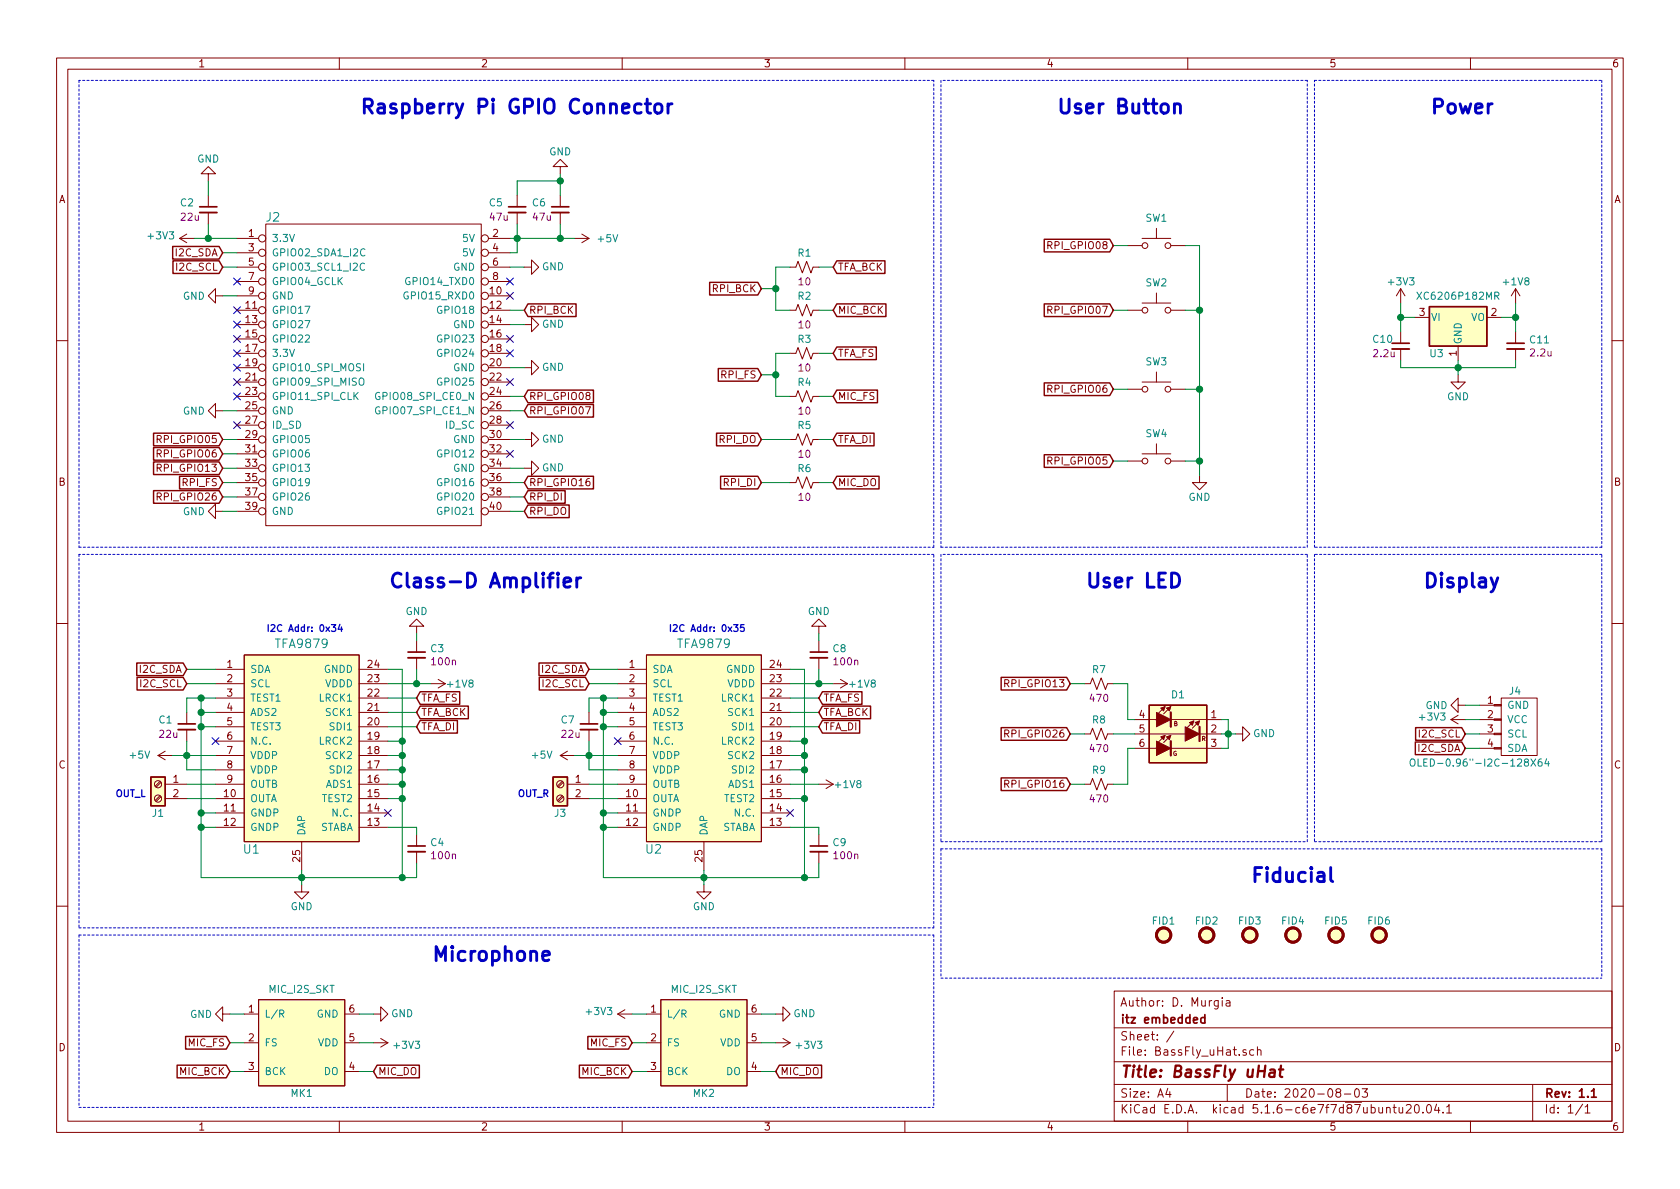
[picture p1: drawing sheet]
<svg xmlns="http://www.w3.org/2000/svg" width="297mm" height="210mm" viewBox="0 0 297 210" stroke-linecap="round" stroke-linejoin="round" font-family="sans-serif">
<g fill="none" stroke="#840000" stroke-width=".18">
<path d="M10 10.3h277v189.9h-277zM12 12.2h273v186.1h-273zM60 10.3v1.9M110 10.3v1.9M160 10.3v1.9M210 10.3v1.9M260 10.3v1.9M36.8 30.7h1.3l-1.3-1.2-1.2 1.2h1.2v1.3M36.8 34.5v2.1M36.8 37.6v2M47 39.6h38.1v53.4h-38.1zM91.4 34.5v2.1"/>
<path d="M91.4 37.6v2M99.1 29.5h1.2l-1.2-1.3-1.3 1.3h1.3v1.2M99.1 34.5v2.1M99.1 37.6v2M31.7 42.2h2.6M31.7 42.2l1.3 .7M33 41.4l-1.3 .8M38.1 52.3v-1.3l-1.3 1.3 1.3 1.3v-1.3h1.3M41.9 42.2h3.8M41.9 52.3h3.8M41.9 54.9h3.8M41.9 57.4h3.8"/>
<path d="M41.9 59.9h3.8M41.9 44.7h3.8M41.9 47.2h3.8M41.9 49.8h3.8M86.4 42.2h3.8M86.4 52.3h3.8M86.4 54.9h3.8M86.4 57.4h3.8M86.4 59.9h3.8M86.4 44.7h3.8M86.4 47.2h3.8M86.4 49.8h3.8"/>
<path d="M92.7 47.2h1.3v-1.2l1.2 1.2-1.2 1.3v-1.3M92.7 57.4h1.3v-1.3l1.2 1.3-1.2 1.3v-1.3M101.6 42.2h2.5M102.9 41.4l1.2 .8M104.1 42.2l-1.2 .7M139.7 54.9h1l.4-1.1 .8 2.1 .7-2.1 .8 2.1 .4-1h1M139.7 47.2h1l.4-1 .8 2.1 .7-2.1 .8 2.1 .4-1.1h1M185.3 43.4l.6-.1 .1-.2-.1-.3-.1-.1h-.5v1.3M185.3 54.8h.6l.1-.2-.1-.3-.1-.2h-.5v1.3M199.4 54.9h2.5M199.4 43.4h2.5M201.9 42.2h5.1"/>
<path d="M201.9 53.6h5.1M204.5 40.4v1.8M204.5 51.8v1.8M207 54.9h2.5M207 43.4h2.5M247.6 51l-.7 1.3M247.6 51v2.6M247.6 58.7v2M247.6 51l.8 1.3M250.2 56.1h2.5M262.9 56.1h2.5M268 51l-.8 1.3"/>
<path d="M268 51v2.6M268 58.7v2M268 51l.7 1.3M10 60.2h2M27.8 77.7l.6-.1 .1-.2-.1-.3-.1-.1h-.5v1.3M38.1 72.6v-1.2l-1.3 1.2 1.3 1.3v-1.3h1.3M41.9 62.5h3.8M41.9 65h3.8M41.9 67.6h3.8M41.9 70.1h3.8M41.9 72.6h3.8M41.9 75.2h3.8"/>
<path d="M41.9 77.7h3.8M86.4 62.5h3.8M86.4 65h3.8M86.4 67.6h3.8M86.4 70.1h3.8M86.4 72.6h3.8M86.4 75.2h3.8M86.4 77.7h3.8M92.7 65h1.3v-1.3l1.2 1.3-1.2 1.3v-1.3M92.7 77.7h1.3v-1.3l1.2 1.3-1.2 1.3v-1.3M103.5 71.9h.9l-.6 1.3M139.7 70.1h1l.4-1 .8 2 .7-2 .8 2 .4-1h1"/>
<path d="M139.7 62.5h1l.4-1 .8 2 .7-2 .8 2 .4-1h1M139.7 77.7h1l.4-1 .8 2 .7-2 .8 2 .4-1h1M185.3 68.8l.6-.1 .1-.2-.1-.3-.1-.1h-.5v1.3M199.4 68.8h2.5M201.9 67.6h5.1M204.5 65.8v1.8M204.5 78.5v1.8M207 68.8h2.5M247.6 61.7v2M257.8 66.3v1.3h1.3l-1.3 1.2-1.3-1.2h1.3M257.8 61.2v2.5M268 61.7v2"/>
<path d="M285 60.2h2M27.8 82.7h.6l.1-.2-.1-.3-.1-.1h-.5v1.3M27.8 87.8h.6l.1-.2-.1-.3-.1-.1h-.5v1.2M27.8 80.2h.6l.1-.2-.1-.3-.1-.2h-.5v1.3M38.1 90.4v-1.3l-1.3 1.3 1.3 1.3v-1.3h1.3M41.9 80.3h3.8M41.9 82.8h3.8M41.9 85.3h3.8M41.9 87.9h3.8M41.9 90.4h3.8M86.4 80.3h3.8M86.4 82.8h3.8"/>
<path d="M86.4 85.3h3.8M86.4 87.9h3.8M86.4 90.4h3.8M92.7 82.8h1.3v-1.3l1.2 1.3-1.2 1.3v-1.3M139.7 85.3h1l.4-1 .8 2.1 .7-2.1 .8 2.1 .4-1.1h1M185.3 81.5l.6-.1 .1-.2-.1-.3-.1-.1h-.5v1.3M199.4 81.5h2.5M201.9 80.3h5.1M207 81.5h2.5M212.1 84.1v1.2h1.3l-1.3 1.3-1.3-1.3h1.3M10 110.3h2M38.1 118.4h5.1"/>
<path d="M43.2 115.8h20.3v33h-20.3zM63.5 118.4h5.1M73.7 110.7h1.2l-1.2-1.2-1.3 1.2h1.3v1.3M73.7 113.3v2M73.7 116.3v2.1M109.2 118.4h5.1M114.3 115.8h20.3v33h-20.3zM134.6 118.4h5.1M144.8 110.7h1.2l-1.2-1.2-1.3 1.2h1.3v1.3M144.8 113.3v2M144.8 116.3v2.1M285 110.3h2"/>
<path d="M27.9 133.6h2.6M27.9 133.6l1.3 .8M28.3 138.2l-.9 .8M28.5 138.3l-.9 .9M29.2 138.7h3.8M29.2 132.8l-1.3 .8M33 126v2M33 129v2.1M38.1 138.7h5.1M38.1 136.1h5.1M38.1 133.6h5.1M38.1 131.1h5.1"/>
<path d="M38.1 120.9h5.1M38.1 128.5h5.1M38.1 126h5.1M38.1 123.4h5.1M63.5 138.7h5.1M63.5 136.1h5.1M63.5 133.6h5.1M63.5 131.1h5.1M63.5 120.9h5.1M63.5 128.5h5.1M63.5 126h5.1M63.5 123.4h5.1"/>
<path d="M76.2 120.9h2.5M77.5 120.1l1.2 .8M78.7 120.9l-1.2 .8M99.1 133.6h2.5M99.1 133.6l1.2 .8M99.4 138.2l-.8 .8M99.6 138.3l-.9 .9M100.3 138.7h3.8M100.3 132.8l-1.2 .8M104.1 126v2M104.1 129v2.1M109.2 138.7h5.1"/>
<path d="M109.2 136.1h5.1M109.2 133.6h5.1M109.2 131.1h5.1M109.2 120.9h5.1M109.2 128.5h5.1M109.2 126h5.1M109.2 123.4h5.1M134.6 138.7h5.1M134.6 136.1h5.1M134.6 133.6h5.1M134.6 131.1h5.1M134.6 120.9h5.1"/>
<path d="M134.6 128.5h5.1M134.6 126h5.1M134.6 123.4h5.1M144.8 138.7h2.5M146 137.9l1.3 .8M147.3 120.9h2.6M147.3 138.7l-1.3 .7M148.6 120.1l1.3 .8M149.9 120.9l-1.3 .8M177.6 120.8h.7l.1-.2-.1-.3-.2-.1h-.5v1.3M177.6 138.6h.7l.1-.2-.1-.3-.2-.1h-.5v1.2M177.6 129.7h.7l.1-.2-.1-.3-.2-.1h-.5v1.2"/>
<path d="M191.8 120.9h1l.4-1 .7 2 .8-2 .8 2 .3-1h1M191.8 138.7h1l.4-1 .7 2 .8-2 .8 2 .3-1h1M191.8 129.8h1l.4-1 .7 2 .8-2 .8 2 .3-1h1M200.7 127.2h3.8M200.7 129.8h8.8M200.7 132.3h3.8M206 130l-1.3 1.3M206 125l-1.3 1.2M207 127.2h8.9M207 132.3h8.9M207 130l-1.3 1.3M207 125l-1.3 1.2"/>
<path d="M211.1 127.5l-1.3 1.3M212.1 129.8h3.8M212.1 127.5l-1.3 1.3M218.4 129.8h1.3v-1.3l1.3 1.3-1.3 1.3v-1.3M256.5 127.2l1.3 .8M256.5 127.2h2.6M257.8 124.7v-1.3l-1.3 1.3 1.3 1.3v-1.3h1.3M257.8 126.5l-1.3 .7M261.6 127.2h3.8M261.6 129.8h3.8M261.6 132.3h3.8M261.6 124.7h3.8"/>
<path d="M264.2 132.2h1.2v.3h-1.2zM264.2 129.7h1.2v.2h-1.2zM264.2 127.1h1.2v.3h-1.2zM264.2 124.6h1.2v.2h-1.2zM265.4 123.4h6.4v10.2h-6.4zM28.3 140.7l-.9 .8M28.5 140.9l-.9 .8M29.2 141.2h3.8M38.1 141.2h5.1M38.1 143.8h5.1M38.1 146.3h5.1M53.3 156.5v1.2h1.3l-1.3 1.3-1.2-1.3h1.2"/>
<path d="M53.3 148.8v5.1M63.5 141.2h5.1M63.5 143.8h5.1M63.5 146.3h5.1M73.7 147.6v2M73.7 150.6v2M99.4 140.7l-.8 .8M99.6 140.9l-.9 .8M100.3 141.2h3.8M109.2 141.2h5.1M109.2 143.8h5.1M109.2 146.3h5.1"/>
<path d="M124.5 156.5v1.2h1.2l-1.2 1.3-1.3-1.3h1.3M124.5 148.8v5.1M134.6 141.2h5.1M134.6 143.8h5.1M134.6 146.3h5.1M144.8 147.6v2M144.8 150.6v2M10 160.2h2M39.4 179.3v-1.3l-1.3 1.3 1.3 1.3v-1.3h1.2M43.2 179.3h2.5M45.7 176.8h15.3v15.2h-15.3zM61 179.3h2.5"/>
<path d="M66 179.3h1.3v-1.3l1.3 1.3-1.3 1.3v-1.3M109.2 179.3h2.6M109.2 179.3l1.3 .8M110.5 178.6l-1.3 .7M114.3 179.3h2.5M116.8 176.8h15.3v15.2h-15.3zM132.1 179.3h2.5M137.2 179.3h1.2v-1.3l1.3 1.3-1.3 1.3v-1.3M197 175.3h88v23h-88zM215.4 176.9v1.2l-.3 .3h-.3M215.4 177l-.4-.1-.3 .3 .1 .6 .2 .1 .4-.1M216.1 176.4v.2"/>
<path d="M216.1 176.9v1M216.8 177h.6l.1 .9M217.5 177.3l-.5 .1-.2 .2v.2l.2 .1 .5-.1M285 160.2h2M43.2 184.4h2.5M43.2 189.5h2.5M60 198.3v1.9M61 184.4h2.5M61 189.5h2.5M66 184.4h2.6M67.3 183.6l1.3 .8M68.6 184.4l-1.3 .8"/>
<path d="M110 198.3v1.9M114.3 184.4h2.5M114.3 189.5h2.5M132.1 184.4h2.5M132.1 189.5h2.5M137.2 184.4h2.5M138.4 183.6l1.3 .8M139.7 184.4l-1.3 .8M160 198.3v1.9M197 194.8h88M197 191.8h88M197 187.8h88"/>
<path d="M197 181.8h88M206.5 192.5l-.4 1h1M206.8 193v1M207.5 182.3l-1.2 2M210 198.3v1.9M217 191.8v3M220.3 185.7l-.3-.1-.2 .2v.2l.5 .2v.3h-.5M221.7 185.7l-.4-.1-.3 .3v.6l.3 .1 .4-.1M222.3 185.7l.2-.1 .4 .1 .1 .9M222.3 185.1v1.5M236.5 193.2l-.3-.3 .1-.2a.48 .48 0 0 1 .6-.1l.2 .2-.2 .3-.6 .1a.48 .48 0 0 0 0 .7l.2 .1 .5-.1 .1-.4-.3-.3M237.7 193.5h1.1"/>
<path d="M239.6 192.7l.4-.2a.94 .94 0 0 1 0 1.5 .82 .82 0 0 1-.4-1.3zM240.8 192.5h1l-.5 .6 .4 .1v.7l-.2 .1-.7-.1M245.2 196l.2-.2 .3 .1 .1 .9M246.3 195.8h.6M246.5 195.3v1.3l.4 .2M247.4 195.8v.9l.4 .1 .2-.1M248 195.8v1M248.6 195.5l.3-.2h.3l.3 .5-.9 1h.9M250.2 195.5l.4-.2a.94 .94 0 0 1 0 1.5l-.5-.3v-.6zM251.6 196.7v.1M252.4 195.4l.2-.1a.8 .8 0 0 1 .5 .8 .8 .8 0 0 1-.5 .7 1 1 0 0 1-.2-1.4zM254 195.2l-.4 1.1h1"/>
<path d="M254.4 195.8v1M255.1 196.7v.1M255.8 195.8l.4-.5v1.5M255.8 196.8h.8M260 198.3v1.9M271 191.8v6.5M279.8 195.2l-1.2 2M280.3 195.8l.4-.5v1.5M280.3 196.8h.8"/>
<circle cx="46.4" cy="57.4" r=".63"/>
<circle cx="46.4" cy="47.2" r=".63"/>
<circle cx="46.4" cy="54.9" r=".63"/>
<circle cx="46.4" cy="59.9" r=".63"/>
<circle cx="46.4" cy="42.2" r=".63"/>
<circle cx="46.4" cy="44.7" r=".63"/>
<circle cx="46.4" cy="49.8" r=".63"/>
<circle cx="46.4" cy="52.3" r=".63"/>
<circle cx="85.7" cy="57.4" r=".63"/>
<circle cx="85.7" cy="52.3" r=".63"/>
<circle cx="85.7" cy="44.7" r=".63"/>
<circle cx="85.7" cy="47.2" r=".63"/>
<circle cx="85.7" cy="54.9" r=".63"/>
<circle cx="85.7" cy="42.2" r=".63"/>
<circle cx="85.7" cy="59.9" r=".63"/>
<circle cx="85.7" cy="49.8" r=".63"/>
<circle cx="202.4" cy="54.9" r=".51"/>
<circle cx="202.4" cy="43.4" r=".51"/>
<circle cx="206.5" cy="43.4" r=".51"/>
<circle cx="206.5" cy="54.9" r=".51"/>
<circle cx="46.4" cy="77.7" r=".63"/>
<circle cx="46.4" cy="70.1" r=".63"/>
<circle cx="46.4" cy="72.6" r=".63"/>
<circle cx="46.4" cy="62.5" r=".63"/>
<circle cx="46.4" cy="65" r=".63"/>
<circle cx="46.4" cy="67.6" r=".63"/>
<circle cx="46.4" cy="75.2" r=".63"/>
<circle cx="85.7" cy="77.7" r=".63"/>
<circle cx="85.7" cy="75.2" r=".63"/>
<circle cx="85.7" cy="62.5" r=".63"/>
<circle cx="85.7" cy="65" r=".63"/>
<circle cx="85.7" cy="67.6" r=".63"/>
<circle cx="85.7" cy="70.1" r=".63"/>
<circle cx="85.7" cy="72.6" r=".63"/>
<circle cx="202.4" cy="68.8" r=".51"/>
<circle cx="206.5" cy="68.8" r=".51"/>
<circle cx="46.4" cy="85.3" r=".63"/>
<circle cx="46.4" cy="82.8" r=".63"/>
<circle cx="46.4" cy="87.9" r=".63"/>
<circle cx="46.4" cy="80.3" r=".63"/>
<circle cx="46.4" cy="90.4" r=".63"/>
<circle cx="85.7" cy="85.3" r=".63"/>
<circle cx="85.7" cy="82.8" r=".63"/>
<circle cx="85.7" cy="87.9" r=".63"/>
<circle cx="85.7" cy="90.4" r=".63"/>
<circle cx="85.7" cy="80.3" r=".63"/>
<circle cx="202.4" cy="81.5" r=".51"/>
<circle cx="206.5" cy="81.5" r=".51"/>
<circle cx="27.9" cy="138.7" r=".63"/>
<circle cx="99.1" cy="138.7" r=".63"/>
<circle cx="27.9" cy="141.2" r=".63"/>
<circle cx="99.1" cy="141.2" r=".63"/>
</g>
<g fill="none" stroke="#840000" stroke-width=".3">
<path d="M35.3 36.6h3.1M89.9 36.6h3.1M97.5 36.6h3.1M246.1 60.7h3.1M266.4 60.7h3.1M72.1 115.3h3.1M143.3 115.3h3M31.5 128h3M102.6 128h3.1M72.1 149.6h3.1M143.3 149.6h3M213 179.4v1.5"/>
<path d="M213 180l-.4-.1-.3 .3 .1 .6 .2 .1 .4-.1M281.4 193l.4-.5v1.5M281.4 194h.8"/>
</g>
<path d="M224.6 189.2h.7v1.2M225.4 189.6l-.7 .1a.4 .4 0 0 0-.3 .3 .4 .4 0 0 0 .2 .4l.7-.1M226.1 189.1h.8M226.5 188.4l-.2 1.8 .1 .1 .3 .1" fill="none" stroke="#840000" stroke-width=".41"/>
<path d="M35.3 37.6h3.1M89.9 37.6h3.1M97.5 37.6h3.1M246.1 61.7h3.1M266.4 61.7h3.1M72.1 116.3h3.1M143.3 116.3h3M31.5 129h3M102.6 129h3.1M72.1 150.6h3.1M143.3 150.6h3" fill="none" stroke="#840000" stroke-width=".33"/>
<g fill="#ffffc2" stroke="#ffffc2" stroke-width=".18">
<path d="M114.3 115.8h20.3v33h-20.3z"/>
<path d="M203.2 124.7h10.2v10.2h-10.2z"/>
<path d="M45.7 176.8h15.3v15.2h-15.3z"/>
<path d="M252.7 54.2h10.2v7h-10.2z"/>
<path d="M97.8 137.4h2.5v5.1h-2.5z"/>
<path d="M26.7 137.4h2.5v5.1h-2.5z"/>
<path d="M116.8 176.8h15.3v15.2h-15.3z"/>
<path d="M43.2 115.8h20.3v33h-20.3z"/>
<circle cx="213.4" cy="165.3" r="1.27"/>
<circle cx="205.7" cy="165.3" r="1.27"/>
<circle cx="221" cy="165.3" r="1.27"/>
<circle cx="243.8" cy="165.3" r="1.27"/>
<circle cx="236.2" cy="165.3" r="1.27"/>
<circle cx="228.6" cy="165.3" r="1.27"/>
</g>
<g fill="none" stroke="#840000" stroke-width=".51">
<circle cx="205.7" cy="165.3" r="1.27"/>
<circle cx="213.4" cy="165.3" r="1.27"/>
<circle cx="221" cy="165.3" r="1.27"/>
<circle cx="228.6" cy="165.3" r="1.27"/>
<circle cx="236.2" cy="165.3" r="1.27"/>
<circle cx="243.8" cy="165.3" r="1.27"/>
</g>
<g fill="none" stroke="#008484" stroke-width=".18">
<path d="M64.5 46.7a.6 .6 0 0 0-.9 .4 .6 .6 0 0 0 .6 .7l.3-.1M64.5 44.1a.6 .6 0 0 0-.8 .4 .6 .6 0 0 0 .6 .8l.2-.2M72.1 51.7a.59 .59 0 0 0-.7 .6 .59 .59 0 0 0 .7 .5l.1-.5h-.2M250.5 51.7l.9 1.2M251.4 51.7l-.9 1.2M264.3 52.3l.7-.1v-.4l-.2-.1h-.5v1.2M264.6 52.3l.4 .6M62.8 69.9l.5 .8M63.3 69.4l-.7 .7M63.6 67a.45 .45 0 0 1 .7 0 .88 .88 0 0 1-.3 1.1h-.3a1.07 1.07 0 0 1-.1-1.1zM64.3 64.3v1.3M67.1 69.5a.59 .59 0 0 0-.7 .5 .59 .59 0 0 0 .7 .6l.1-.5h-.3"/>
<path d="M67.1 72a.59 .59 0 0 0-.7 .6 .59 .59 0 0 0 .7 .5l.1-.4h-.3M249.5 134.3l.1-.1a.47 .47 0 0 1 .6 .4l-.1 .7-.2 .2-.4-.1a.93 .93 0 0 1 0-1.1zM250.7 134.2v1.3h.6M272.5 134.2l-.3 .1a.87 .87 0 0 0 0 1.2l.4-.1v-.6l-.4-.1-.2 .2M273.5 134.2l-.3 .8h.7M273.8 134.6v.9M49.5 179.3l.6-.1 .1-.2-.1-.3-.2-.1h-.4v1.3M49.8 179.3l.4 .6M120.6 179.3l.6-.1 .1-.2-.1-.3-.1-.1h-.5v1.3M120.9 179.3l.4 .6"/>
</g>
<g fill="none" stroke="#840000" stroke-width=".25">
<path d="M30.5 43.6h8.2l.7 1.1-.7 1.1h-8.2zM30.6 46.1h8.1l.7 1.1-.7 1.2h-8.1zM93.3 53.7h8.6v2.3h-8.6l-.6-1.1zM125.5 49.9h8.5l.6 1.1-.6 1.2h-8.5zM148 46.1h8.5v2.3h-8.5l-.7-1.2zM148 53.7h8.6v2.3h-8.6l-.7-1.1zM184.6 42.3h11.6l.6 1.1-.6 1.1h-11.6zM184.6 53.7h11.6l.6 1.2-.6 1.1h-11.6zM252.7 54.2h10.2v7h-10.2zM27.2 79.1h11.5l.7 1.2-.7 1.1h-11.5zM27.2 76.6h11.5l.7 1.1-.7 1.1h-11.5zM93.3 71.5h11.6v2.3h-11.6l-.6-1.2z"/>
<path d="M93.3 69h11.6v2.2h-11.6l-.6-1.1zM126.7 76.6h7.3l.6 1.1-.6 1.1h-7.3zM127 65.2h7l.6 1.1-.6 1.1h-7zM148 69h7.1v2.2h-7.1l-.7-1.1zM148 61.4h6.9v2.2h-6.9l-.7-1.1zM148 76.6h6.5v2.2h-6.5l-.7-1.1zM184.6 67.7h11.6l.6 1.1-.6 1.1h-11.6zM27.2 81.7h11.5l.7 1.1-.7 1.1h-11.5zM27.2 86.8h11.5l.7 1.1-.7 1.1h-11.5zM31.7 84.2h7l.7 1.1-.7 1.2h-7zM93.3 86.8h6.6v2.2h-6.6l-.6-1.1zM93.3 89.3h7.3v2.2h-7.3l-.6-1.1z"/>
<path d="M93.3 84.2h11.6v2.3h-11.6l-.6-1.2zM127.4 84.2h6.6l.6 1.1-.6 1.2h-6.6zM148 84.2h7.4v2.3h-7.4l-.7-1.2zM184.6 80.4h11.6l.6 1.1-.6 1.1h-11.6zM24.2 117.2h8.2l.6 1.2-.6 1.1h-8.2zM24.2 119.8h8.2l.6 1.1-.6 1.1h-8.2zM95.3 117.2h8.2l.6 1.2-.6 1.1h-8.2zM95.4 119.8h8.1l.6 1.1-.6 1.1h-8.1zM177 119.8h11.6l.6 1.1-.6 1.1h-11.6zM26.7 137.4h2.5v5.1h-2.5zM74.3 124.9h8.5v2.2h-8.5l-.6-1.1zM74.3 127.4h6.6v2.2h-6.6l-.6-1.1z"/>
<path d="M74.3 122.3h7v2.3h-7l-.6-1.2zM97.8 137.4h2.5v5.1h-2.5zM145.4 124.9h8.5v2.2h-8.5l-.6-1.1zM145.4 127.4h6.6v2.2h-6.6l-.6-1.1zM145.4 122.3h7v2.3h-7l-.6-1.2zM177 137.6h11.6l.6 1.1-.6 1.1h-11.6zM177 128.7h11.6l.6 1.1-.6 1.1h-11.6zM203.2 124.7h10.2v10.2h-10.2zM250.2 131.2h8.2l.7 1.1-.7 1.1h-8.2zM250.3 128.7h8.1l.7 1.1-.7 1.1h-8.1zM31.3 188.4h8.7l.6 1.1-.6 1.1h-8.7zM32.8 183.3h7.2l.6 1.1-.6 1.1h-7.2z"/>
<path d="M66.7 188.4h7.4v2.2h-7.4l-.7-1.1zM102.4 188.4h8.7l.7 1.1-.7 1.1h-8.7zM103.9 183.3h7.2l.7 1.1-.7 1.1h-7.2zM137.8 188.4h7.5v2.2h-7.5l-.6-1.1z"/>
</g>
<path d="M207 126v2.5M207 131.1v2.5M212.1 128.5v2.6" fill="none" stroke="#840000" stroke-width=".38"/>
<g fill="#840000" stroke="#840000" stroke-width=".18">
<path d="M211.3 127.8l.8-.3-.3 .8z"/>
<path d="M210.3 127.8l.8-.3-.3 .8z"/>
<path d="M209.5 128.5l2.6 1.3-2.6 1.3z"/>
<path d="M206.2 130.3l.8-.3-.2 .8z"/>
<path d="M206.2 125.2l.8-.2-.2 .7z"/>
<path d="M205.2 130.3l.8-.3-.3 .8z"/>
<path d="M205.2 125.2l.8-.2-.3 .7z"/>
<path d="M204.5 131.1l2.5 1.2-2.5 1.3z"/>
<path d="M204.5 126l2.5 1.2-2.5 1.3z"/>
</g>
<g fill="none" stroke="#0000c2" stroke-width=".18" stroke-dasharray=".4 .4">
<path d="M14 14.2v82.6M165.1 14.2h-151.1M166.4 14.2v82.6M231.1 14.2h-64.7M232.4 14.2h50.8M283.2 14.2v82.6M14 96.8h151.1M14 98v66.1M165.1 96.8v-82.6M165.1 98h-151.1M166.4 96.8h64.7M166.4 98v50.8"/>
<path d="M231.1 96.8v-82.6M231.1 98h-64.7M232.4 96.8v-82.6M232.4 98v50.8M283.2 96.8h-50.8M283.2 98h-50.8M166.4 150.1v22.9M166.4 150.1h116.8M166.4 148.8h64.7M231.1 148.8v-50.8M232.4 148.8h50.8M283.2 150.1v22.9"/>
<path d="M283.2 148.8v-50.8M14 164.1h151.1M14 165.3v30.5M14 165.3h151.1M165.1 165.3v30.5M165.1 164.1v-66.1M166.4 173h116.8M14 195.8h151.1"/>
</g>
<g fill="none" stroke="#008400" stroke-width=".18">
<path d="M36.8 32v2.5M36.8 39.6v2.6M91.4 39.6v5.1h-1.2M99.1 30.7v3.8M99.1 39.6v2.6M99.1 32h-7.7v2.5M34.3 42.2h7.6M39.4 47.2h2.5M39.4 44.7h2.5M39.4 52.3h2.5M90.2 54.9h2.5M90.2 47.2h2.5"/>
<path d="M90.2 42.2h11.4M90.2 57.4h2.5M134.6 51h2.6M139.7 47.2h-2.5v7.7h2.5M144.8 54.9h2.5M144.8 47.2h2.5M196.8 54.9h2.6M196.8 43.4h2.6M209.5 54.9h2.6M209.5 43.4h2.6v40.7M247.6 53.6v5.1M247.6 56.1h2.6"/>
<path d="M265.4 56.1h2.6M268 53.6v5.1M39.4 77.7h2.5M39.4 72.6h2.5M90.2 65h2.5M90.2 77.7h2.5M90.2 70.1h2.5M90.2 72.6h2.5M134.6 77.7h5.1M134.6 66.3h2.6M139.7 62.5h-2.5v7.6h2.5M144.8 77.7h2.5"/>
<path d="M144.8 70.1h2.5M144.8 62.5h2.5M196.8 68.8h2.6M209.5 68.8h2.6M247.6 63.7v1.3h20.4v-1.3M257.8 63.7v2.6M39.4 87.9h2.5M39.4 90.4h2.5M39.4 85.3h2.5M39.4 80.3h2.5M39.4 82.8h2.5M90.2 87.9h2.5"/>
<path d="M90.2 90.4h2.5M90.2 85.3h2.5M90.2 82.8h2.5M134.6 85.3h5.1M144.8 85.3h2.5M196.8 81.5h2.6M209.5 81.5h2.6M33 118.4h5.1M68.6 118.4h2.5v36.8M73.7 112v1.3M73.7 118.4v2.5M104.1 118.4h5.1"/>
<path d="M139.7 118.4h2.5v36.8M144.8 112v1.3M144.8 118.4v2.5M30.5 133.6h7.6M33 138.7h5.1M33 120.9h5.1M33 131.1v5h5.1M35.6 123.4v31.8h38.1v-2.6M35.6 126h2.5M35.6 128.5h2.5M38.1 123.4h-5.1v2.6M68.6 138.7h2.5"/>
<path d="M68.6 120.9h7.6M68.6 126h5.1M68.6 128.5h5.1M68.6 123.4h5.1M68.6 133.6h2.5M68.6 131.1h2.5M68.6 136.1h2.5M101.6 133.6h7.6M104.1 138.7h5.1M104.1 120.9h5.1M104.1 131.1v5h5.1M106.7 126h2.5"/>
<path d="M106.7 128.5h2.5M106.7 123.4v31.8h38.1v-2.6M109.2 123.4h-5.1v2.6M139.7 138.7h5.1M139.7 120.9h7.6M139.7 126h5.1M139.7 128.5h5.1M139.7 123.4h5.1M139.7 133.6h2.5M139.7 131.1h2.5M139.7 136.1h2.5M189.2 129.8h2.6"/>
<path d="M189.2 138.7h2.6M189.2 120.9h2.6M196.8 129.8h3.9M196.8 120.9h2.6v6.3h1.3M200.7 132.3h-1.3v6.4h-2.6M215.9 127.2h1.3v5.1h-1.3M215.9 129.8h2.5M259.1 132.3h2.5M259.1 129.8h2.5M259.1 127.2h2.5M259.1 124.7h2.5M33 141.2h5.1"/>
<path d="M35.6 146.3h2.5M35.6 143.8h2.5M53.3 153.9v2.6M68.6 146.3h5.1v1.3M68.6 141.2h2.5M104.1 141.2h5.1M106.7 146.3h2.5M106.7 143.8h2.5M124.5 153.9v2.6M139.7 146.3h5.1v1.3M139.7 141.2h2.5M40.6 179.3h2.6"/>
<path d="M63.5 179.3h2.5M111.8 179.3h2.5M134.6 179.3h2.6M40.6 184.4h2.6M40.6 189.5h2.6M63.5 184.4h2.5M63.5 189.5h2.5M111.8 184.4h2.5M111.8 189.5h2.5M134.6 184.4h2.6M134.6 189.5h2.6"/>
</g>
<g fill="none" stroke="#0000c2" stroke-width=".51">
<path d="M114.1 18.4h.9M114.4 17.5v2.2l.2 .2 .4 .1M115.8 18.6a.69 .69 0 0 1 1.2 .2v.7a.67 .67 0 0 1-.6 .5 .67 .67 0 0 1-.7-.5zM118.1 18.4v1.6M118.8 18.4a.59 .59 0 0 0-.7 .4M207.6 18.6a.62 .62 0 0 1 1.1 .1v1.3M207.6 18.4v1.6M98.7 101.3l-.2 .2 .2 .1 .1-.1-.1-.2v.3M98.7 102.2v1.6M99.7 103l1.2-.2-.1-.5-.7-.1-.3 .1-.1 .2v1l.1 .2 .3 .1 .7-.1M102 102.2v1.6M102.7 102.2a.59 .59 0 0 0-.7 .4"/>
<path d="M207.1 101.3h.6a1.35 1.35 0 0 1 .9 1.3 1.35 1.35 0 0 1-.9 1.2h-.6zM235.3 153.4v2.1l.3 .4M96 169l1.2-.2-.2-.5-.7-.1-.2 .1-.1 .3v.9l.1 .2 .2 .2 .7-.2"/>
</g>
<path d="M58.6 110.5h.8l-.4 .4 .2 .1 .2 .1-.1 .5-.2 .1-.5-.1M60.1 110.4l-.3 .9h.8M60.4 110.9v.8M129.7 110.5h.8l-.4 .4 .3 .1 .1 .1-.1 .5-.1 .1-.6-.1M131.5 110.5h-.5l-.1 .5 .2-.1 .4 .1v.6l-.1 .1-.5-.1" fill="none" stroke="#0000c2" stroke-width=".23"/>
<g fill="#008400" stroke="#008400" stroke-width=".25">
<circle cx="142.2" cy="136.1" r=".51"/>
<circle cx="71.1" cy="138.7" r=".51"/>
<circle cx="142.2" cy="133.6" r=".51"/>
<circle cx="106.7" cy="128.5" r=".51"/>
<circle cx="106.7" cy="143.8" r=".51"/>
<circle cx="106.7" cy="146.3" r=".51"/>
<circle cx="124.5" cy="155.2" r=".51"/>
<circle cx="99.1" cy="42.2" r=".51"/>
<circle cx="53.3" cy="155.2" r=".51"/>
<circle cx="35.6" cy="146.3" r=".51"/>
<circle cx="35.6" cy="143.8" r=".51"/>
<circle cx="33" cy="133.6" r=".51"/>
<circle cx="35.6" cy="123.4" r=".51"/>
<circle cx="71.1" cy="155.2" r=".51"/>
<circle cx="35.6" cy="128.5" r=".51"/>
<circle cx="71.1" cy="141.2" r=".51"/>
<circle cx="71.1" cy="133.6" r=".51"/>
<circle cx="71.1" cy="136.1" r=".51"/>
<circle cx="71.1" cy="131.1" r=".51"/>
<circle cx="35.6" cy="126" r=".51"/>
<circle cx="73.7" cy="120.9" r=".51"/>
<circle cx="106.7" cy="126" r=".51"/>
<circle cx="257.8" cy="65" r=".51"/>
<circle cx="99.1" cy="32" r=".51"/>
<circle cx="36.8" cy="42.2" r=".51"/>
<circle cx="212.1" cy="81.5" r=".51"/>
<circle cx="212.1" cy="68.8" r=".51"/>
<circle cx="212.1" cy="54.9" r=".51"/>
<circle cx="137.2" cy="66.3" r=".51"/>
<circle cx="137.2" cy="51" r=".51"/>
<circle cx="268" cy="56.1" r=".51"/>
<circle cx="247.7" cy="56.1" r=".51"/>
<circle cx="217.2" cy="129.8" r=".51"/>
<circle cx="142.2" cy="131.1" r=".51"/>
<circle cx="144.8" cy="120.9" r=".51"/>
<circle cx="142.2" cy="155.2" r=".51"/>
<circle cx="106.7" cy="123.4" r=".51"/>
<circle cx="104.1" cy="133.6" r=".51"/>
<circle cx="142.2" cy="141.2" r=".51"/>
<circle cx="91.4" cy="42.2" r=".51"/>
</g>
<g fill="none" stroke="#000084" stroke-width=".18">
<path d="M41.3 59.3l1.2 1.2M41.3 56.8l1.2 1.2M41.3 54.2l1.2 1.3M41.3 49.2l1.2 1.2M42.5 59.3l-1.2 1.2M42.5 56.8l-1.2 1.2M42.5 54.2l-1.2 1.3M42.5 49.2l-1.2 1.2M89.6 51.7l1.2 1.2M89.6 49.2l1.2 1.2M89.6 59.3l1.2 1.2M90.8 51.7l-1.2 1.2"/>
<path d="M90.8 49.2l-1.2 1.2M90.8 59.3l-1.2 1.2M41.3 61.9l1.2 1.2M41.3 69.5l1.2 1.2M41.3 74.6l1.2 1.2M41.3 66.9l1.2 1.3M41.3 64.4l1.2 1.2M42.5 61.9l-1.2 1.2M42.5 69.5l-1.2 1.2M42.5 74.6l-1.2 1.2M42.5 66.9l-1.2 1.3M42.5 64.4l-1.2 1.2"/>
<path d="M89.6 74.6l1.2 1.2M89.6 61.9l1.2 1.2M89.6 66.9l1.2 1.3M89.6 79.6l1.2 1.3M90.8 74.6l-1.2 1.2M90.8 61.9l-1.2 1.2M90.8 66.9l-1.2 1.3M90.8 79.6l-1.2 1.3M37.5 130.4l1.2 1.3M38.7 130.4l-1.2 1.3M108.6 130.4l1.2 1.3M109.8 130.4l-1.2 1.3"/>
<path d="M68 143.1l1.2 1.3M69.2 143.1l-1.2 1.3M139.1 143.1l1.2 1.3M140.3 143.1l-1.2 1.3"/>
</g>
<g font-size="3.5" fill="#0000c2">
<text x="63.5" y="20.1">Raspberry Pi GPIO Connector</text>
<text x="186.7" y="20.1">User Button</text>
<text x="252.7" y="20.1">Power</text>
<text x="68.6" y="104">Class-D Amplifier</text>
<text x="191.8" y="104">User LED</text>
<text x="251.5" y="104">Display</text>
<text x="221" y="156">Fiducial</text>
<text x="76.2" y="170">Microphone</text>
</g>
<text font-size="2.8" fill="#840000" x="198" y="190.5">Title: BassFly uHat</text>
<g font-size="2.1" fill="#008484">
<text x="47.1" y="39.2">J2</text>
<text x="48.9" y="114.6">TFA9879</text>
<text x="120" y="114.6">TFA9879</text>
<text x="43.1" y="150.9">U1</text>
<text x="114.2" y="150.9">U2</text>
</g>
<g font-size="2.1" fill="#840000">
<text x="198" y="178">Author: D. Murgia</text>
<text x="198" y="184">Sheet: /</text>
<text x="198" y="181">itz embedded</text>
<text x="198" y="186.7">File: BassFly_uHat.sch</text>
<text x="198" y="196.9">KiCad E.D.A. kicad 5.1.6-c6e7f7d87ubuntu20.04.1</text>
<text x="198" y="194.1">Size: A4</text>
<text x="220" y="194.1">Date: 2020-08-03</text>
<text x="273" y="194.1">Rev: 1.1</text>
<text x="273" y="196.9">Id: 1/1</text>
</g>
<g font-size="1.8" fill="#840000">
<text x="35" y="11.9">1</text>
<text x="85" y="11.9">2</text>
<text x="135" y="11.9">3</text>
<text x="185" y="11.9">4</text>
<text x="235" y="11.9">5</text>
<text x="285" y="11.9">6</text>
<text x="10.4" y="35.9">A</text>
<text x="285.4" y="35.9">A</text>
<text x="44" y="41.9">1</text>
<text x="87.1" y="41.9">2</text>
<text x="31.1" y="45.3">I2C_SDA</text>
<text x="31.3" y="47.9">I2C_SCL</text>
<text x="44" y="44.4">3</text>
<text x="44" y="47">5</text>
<text x="87.1" y="44.4">4</text>
<text x="87.1" y="47">6</text>
<text x="148.1" y="47.9">TFA_BCK</text>
<text x="185.8" y="44.1">RPI_GPIO08</text>
<text x="44" y="49.5">7</text>
<text x="44" y="52.1">9</text>
<text x="86.7" y="52.1">10</text>
<text x="87.1" y="49.5">8</text>
<text x="126.1" y="51.7">RPI_BCK</text>
<text x="43.5" y="54.6">11</text>
<text x="43.5" y="57.1">13</text>
<text x="43.5" y="59.7">15</text>
<text x="86.7" y="54.6">12</text>
<text x="86.7" y="57.1">14</text>
<text x="86.7" y="59.7">16</text>
<text x="93.5" y="55.5">RPI_BCK</text>
<text x="148.1" y="55.5">MIC_BCK</text>
<text x="185.8" y="55.5">RPI_GPIO07</text>
<text x="251" y="55.9">3</text>
<text x="263.7" y="55.9">2</text>
<text x="43.5" y="62.2">17</text>
<text x="43.5" y="64.8">19</text>
<text x="86.7" y="62.2">18</text>
<text x="86.7" y="64.8">20</text>
<text x="148.1" y="63.1">TFA_FS</text>
<text x="257.6" y="63" transform="rotate(-90 257.6 63)">1</text>
<text x="43.5" y="67.3">21</text>
<text x="43.5" y="69.8">23</text>
<text x="86.7" y="67.3">22</text>
<text x="86.7" y="69.8">24</text>
<text x="93.5" y="70.7">RPI_GPIO08</text>
<text x="127.6" y="66.9">RPI_FS</text>
<text x="148.1" y="70.7">MIC_FS</text>
<text x="185.8" y="69.5">RPI_GPIO06</text>
<text x="43.5" y="72.4">25</text>
<text x="43.5" y="74.9">27</text>
<text x="43.5" y="77.5">29</text>
<text x="86.7" y="72.4">26</text>
<text x="86.7" y="74.9">28</text>
<text x="86.7" y="77.5">30</text>
<text x="93.5" y="73.3">RPI_GPIO07</text>
<text x="28.3" y="83.4">RPI_GPIO13</text>
<text x="28.3" y="80.9">RPI_GPIO06</text>
<text x="28.3" y="78.4">RPI_GPIO05</text>
<text x="43.5" y="80">31</text>
<text x="43.5" y="82.5">33</text>
<text x="86.7" y="80">32</text>
<text x="86.7" y="82.5">34</text>
<text x="127.3" y="78.4">RPI_DO</text>
<text x="148.1" y="78.4">TFA_DI</text>
<text x="185.8" y="82.2">RPI_GPIO05</text>
<text x="10.4" y="85.9">B</text>
<text x="28.3" y="88.5">RPI_GPIO26</text>
<text x="32.4" y="86">RPI_FS</text>
<text x="43.5" y="85.1">35</text>
<text x="43.5" y="87.6">37</text>
<text x="86.7" y="85.1">36</text>
<text x="86.7" y="87.6">38</text>
<text x="93.5" y="88.5">RPI_DI</text>
<text x="93.5" y="86">RPI_GPIO16</text>
<text x="128.1" y="86">RPI_DI</text>
<text x="148.1" y="86">MIC_DO</text>
<text x="285.4" y="85.9">B</text>
<text x="43.5" y="90.2">39</text>
<text x="86.7" y="90.2">40</text>
<text x="93.5" y="91.1">RPI_DO</text>
<text x="24.8" y="119">I2C_SDA</text>
<text x="40.2" y="118.1">1</text>
<text x="65.1" y="118.1">24</text>
<text x="95.9" y="119">I2C_SDA</text>
<text x="111.3" y="118.1">1</text>
<text x="136.2" y="118.1">24</text>
<text x="25" y="121.5">I2C_SCL</text>
<text x="40.2" y="120.6">2</text>
<text x="40.2" y="123.2">3</text>
<text x="40.2" y="125.7">4</text>
<text x="65.1" y="125.7">21</text>
<text x="65.1" y="123.2">22</text>
<text x="65.1" y="120.6">23</text>
<text x="74.4" y="124.1">TFA_FS</text>
<text x="96.1" y="121.5">I2C_SCL</text>
<text x="111.3" y="120.6">2</text>
<text x="111.3" y="123.2">3</text>
<text x="111.3" y="125.7">4</text>
<text x="136.2" y="125.7">21</text>
<text x="136.2" y="123.2">22</text>
<text x="136.2" y="120.6">23</text>
<text x="145.6" y="124.1">TFA_FS</text>
<text x="178.1" y="121.5">RPI_GPIO13</text>
<text x="263" y="124.5">1</text>
<text x="40.2" y="128.3">5</text>
<text x="40.2" y="130.8">6</text>
<text x="65.1" y="130.8">19</text>
<text x="65.1" y="128.3">20</text>
<text x="74.4" y="126.6">TFA_BCK</text>
<text x="74.4" y="129.2">TFA_DI</text>
<text x="111.3" y="128.3">5</text>
<text x="111.3" y="130.8">6</text>
<text x="136.2" y="130.8">19</text>
<text x="136.2" y="128.3">20</text>
<text x="145.6" y="126.6">TFA_BCK</text>
<text x="145.6" y="129.2">TFA_DI</text>
<text x="178.1" y="130.4">RPI_GPIO26</text>
<text x="201.4" y="127">4</text>
<text x="201.4" y="129.5">5</text>
<text x="214.1" y="127">1</text>
<text x="214.1" y="129.5">2</text>
<text x="251" y="130.4">I2C_SCL</text>
<text x="263" y="127">2</text>
<text x="263" y="129.5">3</text>
<text x="10.4" y="135.9">C</text>
<text x="40.2" y="133.3">7</text>
<text x="40.2" y="135.9">8</text>
<text x="65.1" y="135.9">17</text>
<text x="65.1" y="133.3">18</text>
<text x="111.3" y="133.3">7</text>
<text x="111.3" y="135.9">8</text>
<text x="136.2" y="135.9">17</text>
<text x="136.2" y="133.3">18</text>
<text x="201.4" y="132.1">6</text>
<text x="214.1" y="132.1">3</text>
<text x="250.8" y="133">I2C_SDA</text>
<text x="263" y="132.1">4</text>
<text x="285.4" y="135.9">C</text>
<text x="30.6" y="138.4">1</text>
<text x="30.6" y="141">2</text>
<text x="39.7" y="141">10</text>
<text x="39.7" y="143.5">11</text>
<text x="40.2" y="138.4">9</text>
<text x="65.1" y="143.5">14</text>
<text x="65.1" y="141">15</text>
<text x="65.1" y="138.4">16</text>
<text x="101.8" y="138.4">1</text>
<text x="101.8" y="141">2</text>
<text x="110.8" y="141">10</text>
<text x="110.8" y="143.5">11</text>
<text x="111.3" y="138.4">9</text>
<text x="136.2" y="143.5">14</text>
<text x="136.2" y="141">15</text>
<text x="136.2" y="138.4">16</text>
<text x="178.1" y="139.3">RPI_GPIO16</text>
<text x="39.7" y="146">12</text>
<text x="65.1" y="146">13</text>
<text x="110.8" y="146">12</text>
<text x="136.2" y="146">13</text>
<text x="53.1" y="152.3" transform="rotate(-90 53.1 152.3)">25</text>
<text x="124.2" y="152.3" transform="rotate(-90 124.2 152.3)">25</text>
<text x="44" y="179.1">1</text>
<text x="61.7" y="179.1">6</text>
<text x="115.1" y="179.1">1</text>
<text x="132.9" y="179.1">6</text>
<text x="10.4" y="185.9">D</text>
<text x="33.4" y="185">MIC_FS</text>
<text x="44" y="184.1">2</text>
<text x="61.7" y="184.1">5</text>
<text x="104.5" y="185">MIC_FS</text>
<text x="115.1" y="184.1">2</text>
<text x="132.9" y="184.1">5</text>
<text x="285.4" y="185.9">D</text>
<text x="31.8" y="190.1">MIC_BCK</text>
<text x="44" y="189.2">3</text>
<text x="61.7" y="189.2">4</text>
<text x="66.8" y="190.1">MIC_DO</text>
<text x="102.9" y="190.1">MIC_BCK</text>
<text x="115.1" y="189.2">3</text>
<text x="132.9" y="189.2">4</text>
<text x="137.9" y="190.1">MIC_DO</text>
<text x="35" y="199.9">1</text>
<text x="85" y="199.9">2</text>
<text x="135" y="199.9">3</text>
<text x="185" y="199.9">4</text>
<text x="235" y="199.9">5</text>
<text x="285" y="199.9">6</text>
</g>
<g font-size="1.8" fill="#008484">
<text x="34.9" y="28.7">GND</text>
<text x="97.1" y="27.5">GND</text>
<text x="32" y="36.5">C2</text>
<text x="86.6" y="36.5">C5</text>
<text x="94.2" y="36.5">C6</text>
<text x="202.6" y="39.2">SW1</text>
<text x="26.3" y="42.3">+3V3</text>
<text x="48" y="42.8">3.3V</text>
<text x="48" y="45.3">GPIO02_SDA1_I2C</text>
<text x="48" y="47.9">GPIO03_SCL1_I2C</text>
<text x="80.1" y="47.9">GND</text>
<text x="81.9" y="42.8">5V</text>
<text x="81.9" y="45.3">5V</text>
<text x="95.8" y="47.8">GND</text>
<text x="105.8" y="42.8">+5V</text>
<text x="141.1" y="45.4">R1</text>
<text x="32.3" y="53">GND</text>
<text x="48" y="50.4">GPIO04_GCLK</text>
<text x="48" y="53">GND</text>
<text x="72" y="53">GPIO15_RXD0</text>
<text x="72.2" y="50.4">GPIO14_TXD0</text>
<text x="141.1" y="53">R2</text>
<text x="202.6" y="50.6">SW2</text>
<text x="245.6" y="50.5">+3V3</text>
<text x="251.2" y="53">XC6206P182MR</text>
<text x="266" y="50.5">+1V8</text>
<text x="48" y="55.5">GPIO17</text>
<text x="48" y="58">GPIO27</text>
<text x="77.7" y="55.5">GPIO18</text>
<text x="80.1" y="58">GND</text>
<text x="95.8" y="58">GND</text>
<text x="253" y="56.8">VI</text>
<text x="260.1" y="56.8">VO</text>
<text x="48" y="60.6">GPIO22</text>
<text x="48" y="63.1">3.3V</text>
<text x="48" y="65.7">GPIO10_SPI_MOSI</text>
<text x="77.7" y="60.6">GPIO23</text>
<text x="77.7" y="63.1">GPIO24</text>
<text x="80.1" y="65.7">GND</text>
<text x="95.8" y="65.6">GND</text>
<text x="141.1" y="60.6">R3</text>
<text x="202.6" y="64.6">SW3</text>
<text x="242.8" y="60.6">C10</text>
<text x="252.9" y="63.2">U3</text>
<text x="258.4" y="61" transform="rotate(-90 258.4 61)">GND</text>
<text x="270.6" y="60.7">C11</text>
<text x="48" y="68.2">GPIO09_SPI_MISO</text>
<text x="48" y="70.7">GPIO11_SPI_CLK</text>
<text x="67.2" y="70.7">GPIO08_SPI_CE0_N</text>
<text x="77.7" y="68.2">GPIO25</text>
<text x="141.1" y="68.2">R4</text>
<text x="255.9" y="70.8">GND</text>
<text x="32.3" y="73.3">GND</text>
<text x="48" y="73.3">GND</text>
<text x="48" y="75.8">ID_SD</text>
<text x="67.2" y="73.3">GPIO07_SPI_CE1_N</text>
<text x="78.9" y="75.8">ID_SC</text>
<text x="141.1" y="75.9">R5</text>
<text x="202.6" y="77.3">SW4</text>
<text x="48" y="78.4">GPIO05</text>
<text x="48" y="80.9">GPIO06</text>
<text x="48" y="83.4">GPIO13</text>
<text x="77.7" y="80.9">GPIO12</text>
<text x="80.1" y="78.4">GND</text>
<text x="80.1" y="83.4">GND</text>
<text x="95.8" y="78.3">GND</text>
<text x="95.8" y="83.4">GND</text>
<text x="141.1" y="83.5">R6</text>
<text x="48" y="86">GPIO19</text>
<text x="48" y="88.5">GPIO26</text>
<text x="77.7" y="86">GPIO16</text>
<text x="77.7" y="88.5">GPIO20</text>
<text x="210.1" y="88.6">GND</text>
<text x="32.3" y="91.1">GND</text>
<text x="48" y="91.1">GND</text>
<text x="77.7" y="91.1">GPIO21</text>
<text x="71.7" y="108.8">GND</text>
<text x="142.8" y="108.8">GND</text>
<text x="44.2" y="119">SDA</text>
<text x="57.3" y="119">GNDD</text>
<text x="76.2" y="115.3">C3</text>
<text x="115.3" y="119">SDA</text>
<text x="128.4" y="119">GNDD</text>
<text x="147.3" y="115.3">C8</text>
<text x="193.2" y="119">R7</text>
<text x="44.2" y="121.5">SCL</text>
<text x="44.2" y="124.1">TEST1</text>
<text x="56.6" y="124.1">LRCK1</text>
<text x="57.5" y="121.5">VDDD</text>
<text x="79.3" y="121.6">+1V8</text>
<text x="115.3" y="121.5">SCL</text>
<text x="115.3" y="124.1">TEST1</text>
<text x="127.7" y="124.1">LRCK1</text>
<text x="128.6" y="121.5">VDDD</text>
<text x="150.4" y="121.6">+1V8</text>
<text x="207.2" y="123.5">D1</text>
<text x="252" y="125.4">GND</text>
<text x="266.4" y="125.3">GND</text>
<text x="266.9" y="122.9">J4</text>
<text x="28.1" y="127.9">C1</text>
<text x="44.2" y="126.6">ADS2</text>
<text x="44.2" y="129.2">TEST3</text>
<text x="44.2" y="131.7">N.C.</text>
<text x="56.6" y="131.7">LRCK2</text>
<text x="57.8" y="126.6">SCK1</text>
<text x="58.5" y="129.2">SDI1</text>
<text x="99.3" y="127.9">C7</text>
<text x="115.3" y="126.6">ADS2</text>
<text x="115.3" y="129.2">TEST3</text>
<text x="115.3" y="131.7">N.C.</text>
<text x="127.7" y="131.7">LRCK2</text>
<text x="128.9" y="126.6">SCK1</text>
<text x="129.7" y="129.2">SDI1</text>
<text x="193.2" y="127.9">R8</text>
<text x="221.6" y="130.3">GND</text>
<text x="251.1" y="127.4">+3V3</text>
<text x="266.4" y="127.9">VCC</text>
<text x="266.4" y="130.4">SCL</text>
<text x="23.1" y="134.2">+5V</text>
<text x="44.2" y="134.2">VDDP</text>
<text x="44.2" y="136.8">VDDP</text>
<text x="57.8" y="134.2">SCK2</text>
<text x="58.5" y="136.8">SDI2</text>
<text x="94.2" y="134.2">+5V</text>
<text x="115.3" y="134.2">VDDP</text>
<text x="115.3" y="136.8">VDDP</text>
<text x="128.9" y="134.2">SCK2</text>
<text x="129.7" y="136.8">SDI2</text>
<text x="193.2" y="136.8">R9</text>
<text x="251.7" y="135.6">OLED-0.96&quot;-I2C-128X64</text>
<text x="266.4" y="133">SDA</text>
<text x="44.2" y="141.9">OUTA</text>
<text x="44.2" y="139.3">OUTB</text>
<text x="57" y="141.9">TEST2</text>
<text x="57.8" y="139.3">ADS1</text>
<text x="115.3" y="141.9">OUTA</text>
<text x="115.3" y="139.3">OUTB</text>
<text x="128.1" y="141.9">TEST2</text>
<text x="128.9" y="139.3">ADS1</text>
<text x="147.9" y="139.4">+1V8</text>
<text x="27" y="144.4">J1</text>
<text x="44.2" y="144.4">GNDP</text>
<text x="44.2" y="146.9">GNDP</text>
<text x="54" y="147.8" transform="rotate(-90 54 147.8)">DAP</text>
<text x="56.4" y="146.9">STABA</text>
<text x="59" y="144.4">N.C.</text>
<text x="76.2" y="149.6">C4</text>
<text x="98.1" y="144.4">J3</text>
<text x="115.3" y="144.4">GNDP</text>
<text x="115.3" y="146.9">GNDP</text>
<text x="125.1" y="147.8" transform="rotate(-90 125.1 147.8)">DAP</text>
<text x="127.5" y="146.9">STABA</text>
<text x="130.1" y="144.4">N.C.</text>
<text x="147.3" y="149.6">C9</text>
<text x="51.4" y="161">GND</text>
<text x="122.5" y="161">GND</text>
<text x="203.8" y="163.5">FID1</text>
<text x="211.5" y="163.5">FID2</text>
<text x="219.1" y="163.5">FID3</text>
<text x="226.7" y="163.5">FID4</text>
<text x="234.3" y="163.5">FID5</text>
<text x="241.9" y="163.5">FID6</text>
<text x="46.7" y="180">L/R</text>
<text x="47.7" y="175.6">MIC_I2S_SKT</text>
<text x="56" y="180">GND</text>
<text x="69.2" y="179.9">GND</text>
<text x="103.8" y="179.5">+3V3</text>
<text x="117.9" y="180">L/R</text>
<text x="118.8" y="175.6">MIC_I2S_SKT</text>
<text x="127.1" y="180">GND</text>
<text x="140.3" y="179.9">GND</text>
<text x="33.6" y="180">GND</text>
<text x="46.7" y="185">FS</text>
<text x="56.2" y="185">VDD</text>
<text x="69.8" y="185.5">+3V3</text>
<text x="117.9" y="185">FS</text>
<text x="127.3" y="185">VDD</text>
<text x="140.9" y="185.5">+3V3</text>
<text x="46.7" y="190.1">BCK</text>
<text x="57.3" y="190.1">DO</text>
<text x="117.9" y="190.1">BCK</text>
<text x="128.4" y="190.1">DO</text>
<text x="51.5" y="194">MK1</text>
<text x="122.6" y="194">MK2</text>
</g>
<g font-size="1.8" fill="#840084">
<text x="32.1" y="39">22u</text>
<text x="86.7" y="39">47u</text>
<text x="94.3" y="39">47u</text>
<text x="141.3" y="50.5">10</text>
<text x="141.3" y="58.1">10</text>
<text x="141.3" y="65.7">10</text>
<text x="243" y="63.2">2.2u</text>
<text x="270.7" y="63">2.2u</text>
<text x="141.3" y="73.3">10</text>
<text x="141.3" y="80.9">10</text>
<text x="141.3" y="88.6">10</text>
<text x="76.5" y="117.6">100n</text>
<text x="147.6" y="117.6">100n</text>
<text x="192.8" y="124.1">470</text>
<text x="28.3" y="130.5">22u</text>
<text x="99.4" y="130.5">22u</text>
<text x="192.8" y="133">470</text>
<text x="192.8" y="141.9">470</text>
<text x="76.5" y="151.9">100n</text>
<text x="147.6" y="151.9">100n</text>
</g>
<g font-size="1.7" fill="#0000c2">
<text x="47" y="111.7">I2C Addr: 0x34</text>
<text x="118.1" y="111.7">I2C Addr: 0x35</text>
<text x="20.3" y="140.9">OUT_L</text>
<text x="91.4" y="140.9">OUT_R</text>
</g>
<g font-size="1.1" fill="#840000">
<text x="207.5" y="128.4">B</text>
<text x="212.4" y="131">R</text>
<text x="207.4" y="133.6">G</text>
</g>
</svg>
